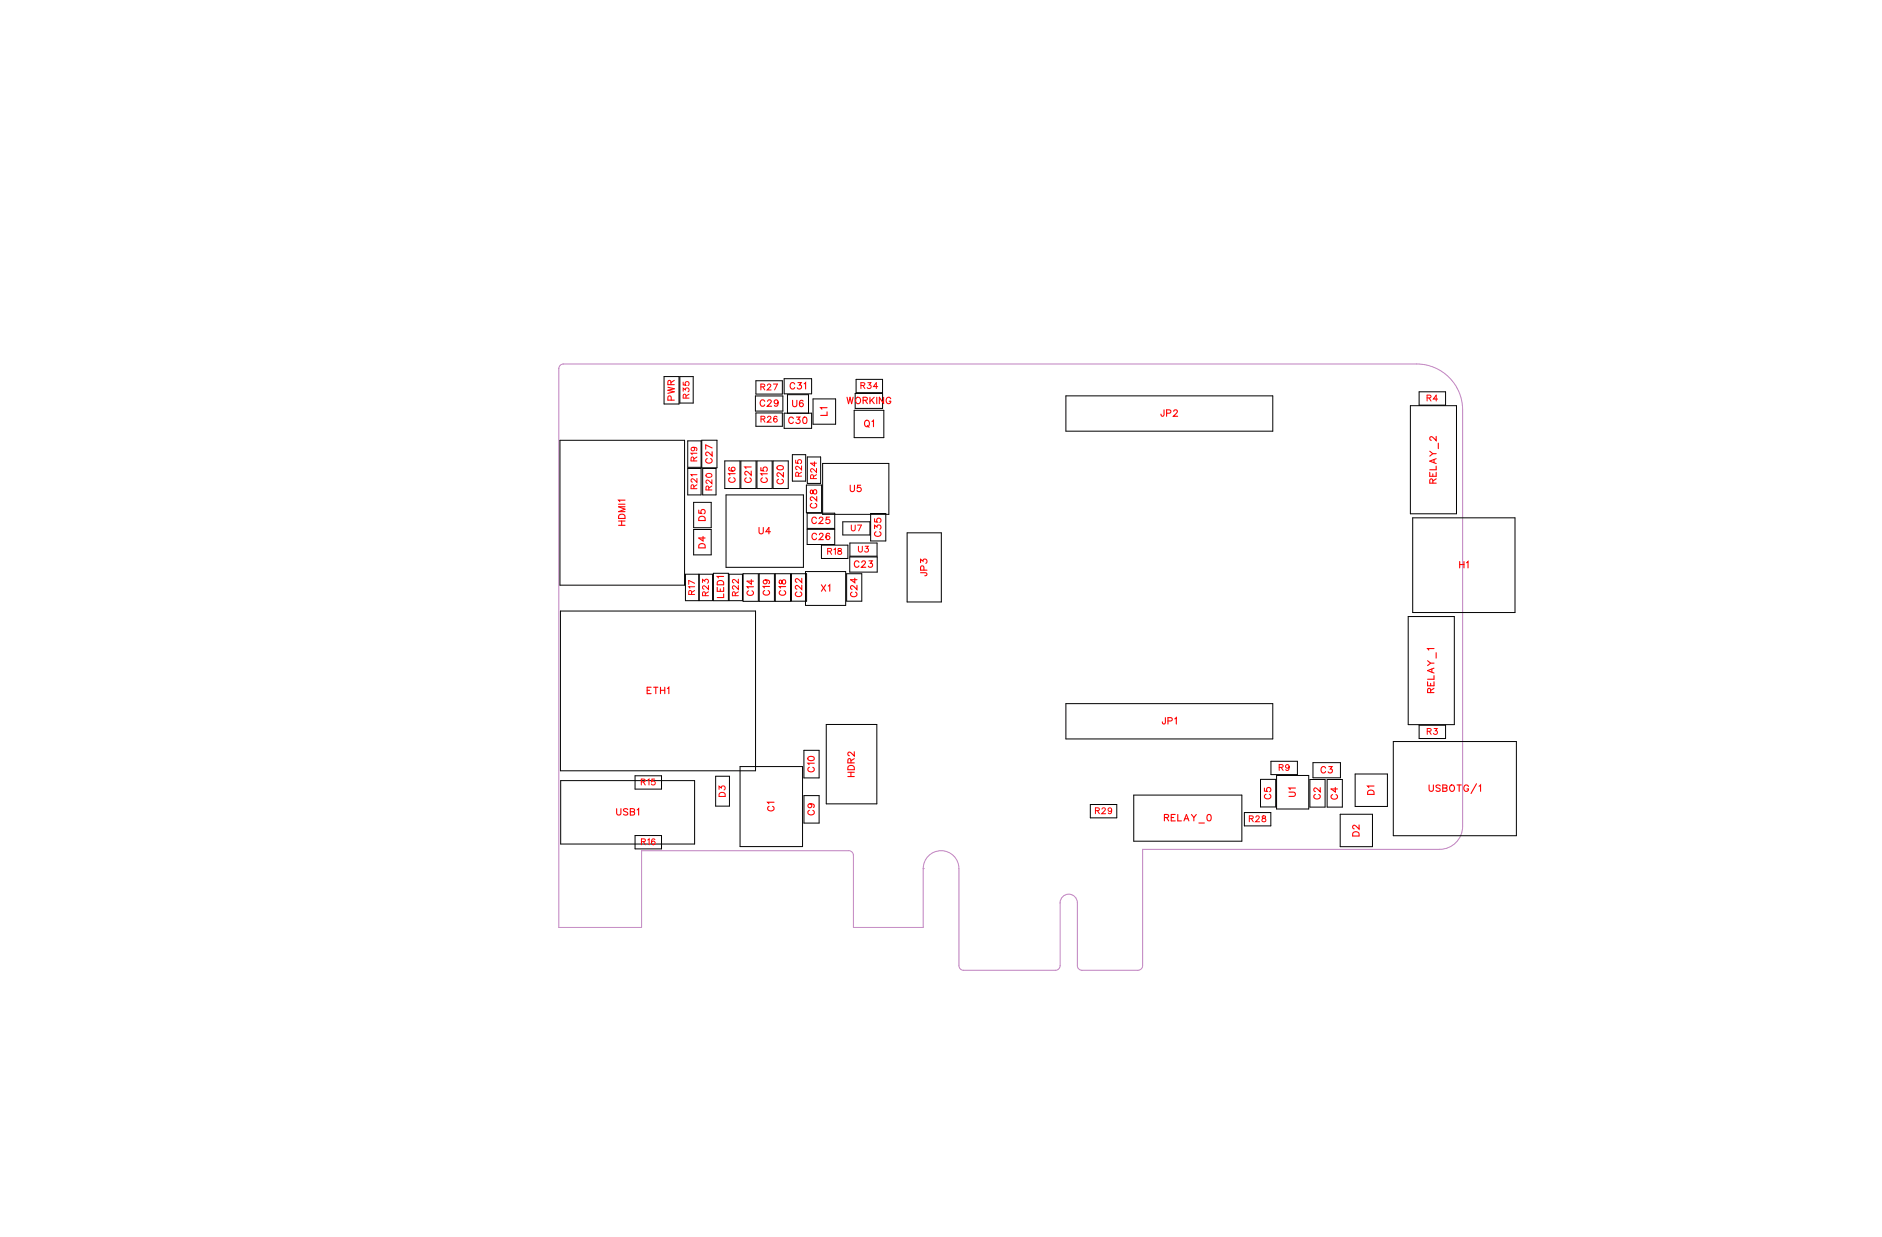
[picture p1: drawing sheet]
<svg xmlns="http://www.w3.org/2000/svg" width="208mm" height="137mm" viewBox="0 0 208 137" stroke-linecap="round" stroke-linejoin="round" font-family="sans-serif">
<path d="M61.8 40.5l.2-.2 .2-.1h94.3a5.1 5.1 0 0 1 5.1 5.1v46a2.54 2.54 0 0 1-2.6 2.5h-32.8v12.9v.2l-.2 .2-.3 .1h-6.2l-.2-.1-.2-.2-.1-.2v-7a.95 .95 0 0 0-.9-.9 .95 .95 0 0 0-1 .9v7l-.1 .2-.1 .2-.3 .1h-10.2l-.2-.1-.2-.2-.1-.2v-10.7a1.97 1.97 0 0 0-1.9-2 1.97 1.97 0 0 0-2 2v6.5h-7.7v-8l-.1-.3-.2-.2h-.2h-22.9v8.5h-9.2v-61.8zM102 96h.1" fill="none" stroke="#bf80bf" stroke-width=".11"/>
<g fill="none" stroke="#000" stroke-width=".11">
<path d="M61.9 48.6h13.7v16h-13.7zM73.4 41.6h1.6v3h-1.6zM75.1 41.6h1.5v2.9h-1.5zM76 51.8h1.4v2.9h-1.4zM76 48.7h1.4v2.9h-1.4zM76.6 55.5h2v2.8h-2zM76.6 58.5h2v2.8h-2zM77.5 48.6h1.7v3.1h-1.7zM77.6 51.8h1.5v2.9h-1.5zM80.1 50.9h1.6v3.1h-1.6zM80.2 54.7h8.6v8h-8.6zM81.8 50.9h1.7v3.1h-1.7z"/>
<path d="M83.4 43.7h3.1v1.7h-3.1zM83.5 42.1h2.9v1.4h-2.9zM83.5 45.6h2.9v1.5h-2.9zM83.6 50.9h1.7v3.1h-1.7zM85.4 50.9h1.7v3.1h-1.7zM86.6 45.6h3.1v1.7h-3.1zM86.6 41.8h3.1v1.7h-3.1zM87 45.7v-2.1h2.3v2.1M87.5 50.2h1.5v3h-1.5zM89.1 53.6h1.7v3h-1.7zM89.2 56.7h3v1.7h-3zM89.2 58.5h3v1.7h-3z"/>
<path d="M89.2 50.5h1.5v2.9h-1.5zM89.8 44.1h2.5v2.8h-2.5zM90.9 51.2h7.3v5.6h-7.3zM93.1 57.6h3v1.5h-3zM93.9 60h3v1.4h-3zM94.4 45.3h3.2v3h-3.2zM94.5 43.5h3v1.6h-3zM94.6 41.9h2.9v1.5h-2.9zM96.2 56.7h1.7v3.1h-1.7zM100.2 58.9h3.8v7.6h-3.8zM117.7 43.7h22.9v3.9h-22.9zM155.8 44.8h5.1v12h-5.1z"/>
<path d="M156.1 57.2h11.3v10.5h-11.3zM156.8 43.3h2.9v1.5h-2.9zM61.9 67.5h21.6v17.7h-21.6zM75.7 63.4h1.5v3h-1.5zM77.2 63.4h1.5v3h-1.5zM78.8 63.3h1.7v3.1h-1.7zM80.5 63.4h1.5v3h-1.5zM82.1 63.4h1.7v3h-1.7zM83.9 63.4h1.6v3h-1.6zM85.6 63.4h1.7v3h-1.7zM87.4 63.4h1.7v3h-1.7zM89 63.1h4.4v3.8h-4.4z"/>
<path d="M90.7 60.2h3v1.5h-3zM93.5 63.4h1.7v3h-1.7zM93.9 61.5h3v1.7h-3zM117.7 77.7h22.9v3.9h-22.9zM155.6 68.1h5.1v12h-5.1zM61.9 86.2h14.8v7h-14.8zM70.2 85.7h2.9v1.5h-2.9zM70.2 92.3h2.9v1.5h-2.9zM79.1 85.8h1.5v3.3h-1.5zM81.8 84.7h6.9v8.8h-6.9zM88.8 82.9h1.7v3h-1.7zM88.8 87.9h1.7v3h-1.7z"/>
<path d="M91.3 80h5.6v8.8h-5.6zM120.4 88.9h3v1.5h-3zM125.2 87.8h12v5.1h-12zM137.5 89.8h2.9v1.4h-2.9zM139.2 86.1h1.7v3h-1.7zM140.4 84.1h2.9v1.5h-2.9zM141 85.7h3.6v3.7h-3.6zM144.7 86.1h1.7v3.1h-1.7zM145 84.3h3.1v1.6h-3.1zM146.6 86.1h1.7v3.1h-1.7zM148.1 90h3.5v3.5h-3.5zM149.7 85.5h3.6v3.6h-3.6z"/>
<path d="M153.9 81.9h13.6v10.4h-13.6zM156.8 80.1h2.9v1.5h-2.9z"/>
</g>
<g fill="none" stroke="#f00" stroke-width=".12">
<path d="M68.3 58h.7M68.3 57.6h.7M68.3 55.7h.7M68.4 56.9a.39 .39 0 0 1 .6 .1v.3h-.7zM68.7 57.6v.4M69 55.3h-.7l.2 .1M69 56h-.7l.7 .3-.7 .2h.7M73.8 42.8l.7 .1-.7 .2 .7 .2-.7 .2M74.1 42.5v-.4h-.3v.4h.7M74.1 44.2v-.4h-.3v.4h.7M74.5 42l-.4 .3M77.2 56.4v.3h.3a.25 .25 0 0 1 0-.4 .25 .25 0 0 1 .4 .1 .25 .25 0 0 1-.1 .4"/>
<path d="M77.3 57.1l.2-.1 .3 .1 .1 .4h-.7zM77.7 59.3v.5l-.5-.4h.7M78.1 50.7a.26 .26 0 0 0-.1 .3 .26 .26 0 0 0 .2 .2h.2a.26 .26 0 0 0 .3-.2 .26 .26 0 0 0-.2-.3M78.7 49.9v.5l-.4-.4-.2-.1-.1 .2v.1l.1 .1M78.7 49.5l-.7-.3v.4M80.6 51.6l-.1 .1a.35 .35 0 0 0 .3 .4 .35 .35 0 0 0 .4-.3 .22 .22 0 0 0-.2-.2 .22 .22 0 0 0-.2 .2 .22 .22 0 0 0 .2 .2M80.7 52.8a.26 .26 0 0 0-.2 .3 .26 .26 0 0 0 .3 .2h.1a.26 .26 0 0 0 .3-.2 .26 .26 0 0 0-.2-.3M81.2 52.3h-.7l.1 .2M82.4 52.8a.26 .26 0 0 0-.1 .3 .26 .26 0 0 0 .2 .2h.2a.26 .26 0 0 0 .3-.2 .26 .26 0 0 0-.2-.3M83 52v.5l-.4-.3-.2-.1-.1 .1v.1l.1 .2M83 51.6h-.7l.1 .2M83.8 58.3v.5l.2 .2 .3-.1v-.6"/>
<path d="M84.1 51.7v.3h.3a.25 .25 0 0 1 0-.4 .25 .25 0 0 1 .3 .1 .25 .25 0 0 1-.1 .4M84.2 52.8a.26 .26 0 0 0-.1 .3 .26 .26 0 0 0 .2 .2h.2a.26 .26 0 0 0 .3-.2 .26 .26 0 0 0-.2-.3M84.5 44.3a.26 .26 0 0 0-.3-.1 .26 .26 0 0 0-.2 .2v.2a.26 .26 0 0 0 .2 .3 .26 .26 0 0 0 .3-.2M84.8 52.3h-.7l.1 .2M84.8 44.3l.1-.1h.2l.1 .1-.1 .2-.3 .4h.4M85.1 58.7h-.5l.3-.4v.7M85.9 51.5l.2-.1a.3 .3 0 0 1 .4 .3 .38 .38 0 0 1-.3 .2 .38 .38 0 0 1-.4-.3zM86 44.4a.22 .22 0 0 1-.3 .2 .22 .22 0 0 1-.1-.3 .22 .22 0 0 1 .3 0l.1 .1a.34 .34 0 0 1-.3 .5l-.1-.1M86 52.9a.26 .26 0 0 0-.2 .3 .26 .26 0 0 0 .3 .3h.2a.26 .26 0 0 0 .2-.3 .26 .26 0 0 0-.1-.3M86.5 52.2v.5l-.3-.4-.2-.1-.2 .2v.1l.2 .1M87.6 44.2v.5l.2 .2 .2-.1v-.6M87.6 46.2a.26 .26 0 0 0-.3-.1 .26 .26 0 0 0-.2 .2v.2a.26 .26 0 0 0 .2 .3 .26 .26 0 0 0 .3-.2"/>
<path d="M87.8 42.4a.26 .26 0 0 0-.3-.1 .26 .26 0 0 0-.2 .2v.2a.26 .26 0 0 0 .2 .3 .26 .26 0 0 0 .3-.2M88 46.1h.4l-.2 .2a.24 .24 0 0 1 .1 .4 .24 .24 0 0 1-.4 0M88.1 42.3h.4l-.2 .2a.24 .24 0 0 1 .2 .4 .24 .24 0 0 1-.4-.1M88.7 44.3a.35 .35 0 0 0-.4 .2 .35 .35 0 0 0 .2 .4 .22 .22 0 0 0 .2-.2 .22 .22 0 0 0-.2-.2 .22 .22 0 0 0-.2 .2M88.8 46.1h.1a.37 .37 0 0 1 .3 .3 .37 .37 0 0 1-.3 .4 .45 .45 0 0 1-.1-.7zM88.8 42.4l.2-.1v.7M89.6 54.2v.3h.1l.3-.4a.24 .24 0 0 1 .2 .2 .24 .24 0 0 1-.2 .3l-.1-.1-.1-.3zM89.7 55.6a.26 .26 0 0 0-.2 .3 .26 .26 0 0 0 .3 .2h.2a.26 .26 0 0 0 .2-.2 .26 .26 0 0 0-.1-.3M90.2 57.3a.26 .26 0 0 0-.3-.2 .26 .26 0 0 0-.2 .3v.2a.26 .26 0 0 0 .2 .2 .26 .26 0 0 0 .3-.1M90.2 59.1a.26 .26 0 0 0-.3-.2 .26 .26 0 0 0-.2 .3v.1a.26 .26 0 0 0 .2 .3 .26 .26 0 0 0 .3-.2M90.2 54.9v.4l-.3-.3-.2-.1-.2 .1v.2l.2 .1M90.5 57.3l.1-.2h.2l.1 .2-.1 .2-.3 .3h.4"/>
<path d="M90.5 59.1l.2-.2h.1l.1 .1-.1 .3-.3 .3h.5M91.4 45h-.7l.1 .2M91.4 45.5v.4h-.7M91.6 57.1h-.3v.3a.25 .25 0 0 1 .3 0 .25 .25 0 0 1 0 .4 .25 .25 0 0 1-.4-.1M91.6 59v-.1a.35 .35 0 0 0-.4 .3 .35 .35 0 0 0 .2 .4 .22 .22 0 0 0 .3-.2 .22 .22 0 0 0-.2-.2 .22 .22 0 0 0-.3 .2M93.6 43.9l.1 .7 .2-.7 .2 .7 .1-.7M93.9 53.6v.5l.2 .2 .3-.1v-.6M94.7 43.9a.33 .33 0 0 1 .4 .3 .33 .33 0 0 1-.4 .4l-.2-.3zM95.1 53.6h-.4v.3a.25 .25 0 0 1 .4 0 .25 .25 0 0 1-.1 .4 .25 .25 0 0 1-.3-.1M95.3 44.2h.5v-.2l-.5-.1v.7M95.6 46.5a.33 .33 0 0 1 .5 .3 .33 .33 0 0 1-.5 .3l-.1-.2zM95.6 44.2l.2 .4"/>
<path d="M95.8 47l.2 .2M96.1 43.9v.7M96.3 44.2l.3 .4M96.3 46.6l.2-.2v.7M96.6 43.9l-.5 .5M96.6 58.4v-.4l.3 .2a.24 .24 0 0 1 .4-.1 .24 .24 0 0 1-.1 .4M96.6 57.3v.3l.3 .1a.25 .25 0 0 1 0-.4 .25 .25 0 0 1 .4 0 .25 .25 0 0 1-.1 .4M96.8 58.7a.26 .26 0 0 0-.2 .3 .26 .26 0 0 0 .3 .3h.1a.26 .26 0 0 0 .3-.3 .26 .26 0 0 0-.1-.3M96.9 43.9v.7M97.6 43.9v.7l-.5-.7v.7M98.4 44.1a.26 .26 0 0 0-.3-.2 .26 .26 0 0 0-.2 .3v.1a.25 .25 0 0 0 .2 .3 .25 .25 0 0 0 .3-.3h-.2M128.6 45.3v.6l-.3 .1v-.3"/>
<path d="M128.9 45.6h.4v-.3h-.4v.7M129.7 45.4l.1-.1h.1l.2 .1-.1 .2-.4 .4h.5M157.9 52.2v.4h.8v-.4M157.9 49.8l.4 .3M158.3 53.4l-.1-.4-.1-.1-.2 .2v.3h.8M158.3 52.3v.3M158.4 50.8v.3M158.7 50.1h-.4l-.4 .3M158.7 48.2v.5l-.4-.4-.2-.1-.2 .2v.1l.2 .1M158.7 51.5v.4h-.8M158.7 52.9l-.4 .2M158.7 50.7l-.8 .2 .8 .3"/>
<path d="M158.9 49v.6M71.5 76.3h.3M71.9 75.9h-.4v.7h.4M72.2 75.9h.5M72.4 75.9v.7M73 76.3h.4M73 75.9v.7M73.4 75.9v.7M73.7 76.1l.2-.2v.7M77.3 60.1h.2h.3l.1 .4h-.7zM79.2 64.9v.4h.7v-.4M79.3 64.3a.39 .39 0 0 1 .6 .1v.2h-.7z"/>
<path d="M79.6 65.1v.2M79.9 63.7h-.7l.2 .2M79.9 65.6v.4h-.7M82.7 65.3a.26 .26 0 0 0-.2 .3 .26 .26 0 0 0 .3 .2h.2a.26 .26 0 0 0 .2-.2 .26 .26 0 0 0-.1-.3M83 64v.5l-.5-.3h.7M83.2 64.8h-.7l.2 .2M84.5 65.2a.26 .26 0 0 0-.2 .3 .26 .26 0 0 0 .3 .2h.1a.26 .26 0 0 0 .3-.2 .26 .26 0 0 0-.2-.3M84.5 64.1a.22 .22 0 0 1 .2 .3 .22 .22 0 0 1-.3 .1 .22 .22 0 0 1 0-.4h.1a.34 .34 0 0 1 .5 .2l-.1 .2M85 64.8h-.7l.1 .2M86.1 64.1v.4h.2l.3-.4a.24 .24 0 0 1 .2 .2 .24 .24 0 0 1-.2 .2l-.2-.1-.1-.3zM86.3 65.3a.26 .26 0 0 0-.2 .3 .26 .26 0 0 0 .3 .2h.1a.26 .26 0 0 0 .3-.2 .26 .26 0 0 0-.2-.3M86.8 64.8h-.7l.1 .2"/>
<path d="M88 65.4a.26 .26 0 0 0-.1 .3 .26 .26 0 0 0 .2 .2h.2a.26 .26 0 0 0 .3-.2 .26 .26 0 0 0-.2-.3M88.6 64.6v.5l-.4-.3-.2-.1-.1 .1v.1l.1 .2M88.6 63.9v.5l-.4-.4-.2-.1-.1 .2v.1l.1 .1M90.7 64.6l.5 .7M91.2 64.6l-.5 .7M91.5 64.7l.2-.1v.7M94.1 65.4a.26 .26 0 0 0-.1 .3 .26 .26 0 0 0 .2 .2h.2a.26 .26 0 0 0 .3-.2 .26 .26 0 0 0-.2-.3M94.4 63.9v.5l-.4-.4h.7M94.7 64.7v.4l-.4-.3-.2-.1-.1 .1v.2l.1 .1M94.9 62.1a.26 .26 0 0 0-.3-.1 .26 .26 0 0 0-.2 .2v.2a.26 .26 0 0 0 .2 .3 .26 .26 0 0 0 .3-.2M95.2 62.1l.1-.1h.2l.1 .1-.1 .2-.3 .4h.4M96 62h.4l-.2 .2a.24 .24 0 0 1 .1 .4 .24 .24 0 0 1-.4-.1"/>
<path d="M101.7 63.3h.6l.1 .2-.2 .1M101.7 62.2v-.4l.3 .2a.24 .24 0 0 1 .3-.2 .24 .24 0 0 1 0 .4M102.1 63l-.1-.4-.2-.1-.1 .5h.7M128.7 79.3v.6l-.2 .1-.1-.2M129 79.6h.4l.1-.3h-.5v.7M129.8 79.4l.1-.1v.7M157.7 75.3v.5h.7v-.5M157.7 73l.3 .3M158 76.5v-.4l-.2-.1-.1 .2v.3h.7M158 75.5v.3M158.2 73.9v.4M158.4 73.3h-.4l-.3 .2"/>
<path d="M158.4 71.7h-.7l.1 .1M158.4 76l-.4 .3M158.4 74.6v.4h-.7M158.4 73.8l-.7 .3 .7 .3M158.6 72.1v.6M161.2 62v.7M161.2 62.4h.5M161.7 62v.7M162 62.2l.2-.2v.7M68.1 89.3v.5l.2 .2 .3-.1v-.6M69.3 89.4l-.1-.1-.3 .1v.2l.4 .2v.1l-.1 .1-.3-.1M69.6 89.7h.5v.2l-.2 .1h-.3v-.7l.5 .1v.2l-.2 .1"/>
<path d="M70.4 89.5l.2-.2v.7M85 89.1a.26 .26 0 0 0-.2 .3 .26 .26 0 0 0 .3 .2h.1a.26 .26 0 0 0 .3-.2 .26 .26 0 0 0-.2-.3M85.5 88.6h-.7l.1 .2M89.3 83.7l.2-.1a.3 .3 0 0 1 .4 .2 .38 .38 0 0 1-.3 .2 .38 .38 0 0 1-.4-.2zM89.4 84.8a.26 .26 0 0 0-.2 .3 .26 .26 0 0 0 .3 .2h.2a.26 .26 0 0 0 .3-.2 .26 .26 0 0 0-.2-.3M89.4 89.5a.26 .26 0 0 0-.2 .3 .26 .26 0 0 0 .3 .2h.2a.26 .26 0 0 0 .3-.2 .26 .26 0 0 0-.2-.3M89.5 88.8a.22 .22 0 0 1 .2 .3 .22 .22 0 0 1-.4 .1 .22 .22 0 0 1 0-.4h.2a.34 .34 0 0 1 .5 .3l-.1 .1M89.9 84.3h-.7l.2 .2M93.7 85.8h.7M93.7 85.3h.7M93.8 84.6h.1h.4l.1 .4h-.7zM94 84.3v-.4l-.3-.1v.5h.7"/>
<path d="M94 85.3v.5M94.4 83.1v.4l-.4-.3-.2-.1-.1 .1v.2l.1 .1M94.4 83.8l-.4 .2M128.6 90.3h.4l.1-.2-.2-.1h-.3v.7M128.9 90.3l.2 .4M129.4 90.3h.3M129.8 90h-.4v.7h.4M130.1 90v.7h.4M130.8 90.7l.3-.7 .2 .7M130.9 90.5h.3M131.6 90l.3 .3v.4M132.2 90l-.3 .3"/>
<path d="M132.4 90.9h.6M133.4 90h.1a.37 .37 0 0 1 .3 .3 .37 .37 0 0 1-.3 .4 .45 .45 0 0 1-.1-.7zM139.7 87.1v.3h.3a.25 .25 0 0 1 0-.3 .25 .25 0 0 1 .4 0 .25 .25 0 0 1-.1 .4M139.9 87.7a.26 .26 0 0 0-.2 .3 .26 .26 0 0 0 .3 .3h.1a.26 .26 0 0 0 .3-.3 .26 .26 0 0 0-.2-.3M142.4 87.5h.5l.2 .2-.1 .2-.6 .1M143.1 87.1h-.7l.1 .1M145.3 87.8a.26 .26 0 0 0-.2 .3 .26 .26 0 0 0 .3 .2h.2a.26 .26 0 0 0 .2-.2 .26 .26 0 0 0-.1-.3M145.8 87v.5l-.3-.4-.2-.1-.2 .2v.1l.2 .1M146.4 84.9a.26 .26 0 0 0-.3-.2 .26 .26 0 0 0-.2 .3v.1a.26 .26 0 0 0 .2 .3 .26 .26 0 0 0 .3-.2M146.8 84.7h.4l-.2 .3a.24 .24 0 0 1 .1 .3 .24 .24 0 0 1-.4 0M147.2 87.8a.26 .26 0 0 0-.2 .3 .26 .26 0 0 0 .3 .2h.2a.26 .26 0 0 0 .3-.2 .26 .26 0 0 0-.2-.3M147.5 87v.5l-.5-.3h.7"/>
<path d="M149.5 92l.2-.1 .3 .1 .1 .4h-.7zM150.1 91.1v.5l-.3-.3-.2-.1-.2 .1v.1l.2 .2M151.2 87.4l.1-.1 .4 .1 .1 .4h-.7zM151.8 86.8h-.7l.1 .2M157.9 86.7v.5l.2 .2 .2-.1v-.6M159.1 86.8l-.2-.1-.3 .1 .1 .2 .4 .2v.1l-.2 .1-.3-.1M159.4 87.1h.4l.1 .2-.2 .1h-.3v-.7l.4 .1v.2l-.1 .1M160.3 86.8a.33 .33 0 0 1 .4 .3 .33 .33 0 0 1-.4 .3l-.2-.2zM161 86.7h.4M161.2 86.7v.7M162.2 86.9a.26 .26 0 0 0-.3-.2 .26 .26 0 0 0-.2 .3v.2a.25 .25 0 0 0 .3 .2 .25 .25 0 0 0 .2-.2h-.1M163.1 86.6l-.6 1.1"/>
<path d="M163.4 86.9l.2-.2v.7"/>
</g>
<g fill="none" stroke="#f00" stroke-width=".11">
<path d="M75.5 43.2v-.3l.2 .2a.22 .22 0 0 1 .4-.2 .22 .22 0 0 1-.1 .4M75.5 42.2v.3l.2 .1a.23 .23 0 0 1 0-.4 .23 .23 0 0 1 .4 .1 .23 .23 0 0 1-.1 .3M75.8 44l-.1-.4h-.2v.4h.6M76.1 43.5l-.3 .3M76.6 49.4a.2 .2 0 0 1 .1 .3 .2 .2 0 0 1-.3 .1 .2 .2 0 0 1 0-.4h.2a.31 .31 0 0 1 .4 .3l-.1 .1M76.6 54v-.4h-.2l-.1 .4h.7M76.6 50.9v-.4h-.2l-.1 .4h.7M77 52.9v.4l-.5-.4-.2 .2 .2 .2M77 52.4h-.7l.2 .2M77 50.1h-.7l.2 .1M77 53.6l-.4 .2M77 50.5l-.4 .2"/>
<path d="M78 52.4a.32 .32 0 0 1 .4-.1 .32 .32 0 0 1 .2 .3 .32 .32 0 0 1-.4 .2 .32 .32 0 0 1-.2-.4zM78.3 54.1v-.3l-.2-.1-.1 .4h.6M78.6 53v.4l-.5-.4-.1 .3 .1 .1M78.6 53.7l-.3 .2M84.1 42.7h.3l.1-.2-.4-.1v.7M84.1 46.3h.3l.1-.3h-.4v.6M84.3 42.7l.2 .4M84.3 46.3l.2 .3M84.8 42.6l.1-.2 .2 .2-.4 .5h.5M84.8 46.1l.1-.1 .3 .1-.4 .5h.4M85.4 42.4h.5l-.3 .7M85.8 46.1v-.1a.32 .32 0 0 0-.4 .2 .32 .32 0 0 0 .2 .4 .2 .2 0 0 0 .3-.2 .2 .2 0 0 0-.2-.2 .2 .2 0 0 0-.2 .2"/>
<path d="M87.9 50.8v.3l.3 .1a.23 .23 0 0 1 0-.4 .23 .23 0 0 1 .3 .1 .23 .23 0 0 1-.1 .3M88.2 52.6v-.4h-.2l-.1 .4h.6M88.5 51.5v.4l-.5-.4-.1 .3 .2 .1M88.5 52.2l-.3 .2M89.9 52.9l-.1-.4h-.2l-.1 .4h.7M90 51v.5l-.5-.3h.7M90.2 51.7v.5l-.5-.4-.2 .2 .2 .1M90.2 52.4l-.3 .3M94 58v.5l.2 .1h.2l.1-.6M94.7 58h.5l-.3 .6M95.1 42.6h.4v-.3h-.4v.6M95.3 42.6l.2 .3"/>
<path d="M95.9 42.3h.3l-.2 .2a.22 .22 0 0 1 .2 .4 .22 .22 0 0 1-.4-.1M97 42.7h-.5l.3-.4v.6M157.6 44l.4-.1 .1-.2-.5-.1v.7M157.9 44l.2 .3M158.8 44.1h-.5l.4-.5v.7M76.4 65.7v-.4h-.3v.4h.6M76.7 64.8h-.6l.1 .2M76.7 65.2l-.3 .3M76.7 64.4l-.6-.3v.5M77.6 64.4v-.4l.3 .2a.22 .22 0 0 1 .3-.2 .22 .22 0 0 1-.1 .4M77.9 65.8v-.4h-.2l-.1 .4h.7M78.3 64.7v.4l-.6-.4-.1 .3 .2 .1"/>
<path d="M78.3 65.4l-.4 .2M81.2 65.8v-.4h-.2l-.1 .4h.7M81.6 64.7v.4l-.6-.4-.1 .3 .2 .1M81.6 64v.4l-.6-.4-.1 .3 .2 .1M81.6 65.4l-.4 .2M91.4 60.9h.4v-.3h-.4v.6M91.6 60.9l.3 .3M92.1 60.7l.2-.1v.6M92.6 60.6v.2l.4 .2a.22 .22 0 0 1-.2 .3 .22 .22 0 0 1-.3-.3l.4-.3v-.1zM94.8 60.3v.5l.2 .2 .2-.1 .1-.6M95.6 60.3h.3l-.2 .3a.21 .21 0 0 1 .2 .3 .21 .21 0 0 1-.4 0M70.8 86.4l.4-.1v-.2h-.4v.6"/>
<path d="M70.9 93h.3l.1-.3h-.4v.6M71.1 86.4l.2 .3M71.1 93l.2 .3M71.5 86.2l.2-.1v.6M71.6 92.8l.1-.1v.6M72.3 86.1h-.3v.2a.23 .23 0 0 1 .3 0 .23 .23 0 0 1 0 .4 .23 .23 0 0 1-.3-.1M72.3 92.8v-.1a.32 .32 0 0 0-.4 .2 .32 .32 0 0 0 .3 .4 .2 .2 0 0 0 .2-.2 .2 .2 0 0 0-.2-.2 .2 .2 0 0 0-.2 .2M79.4 87.2v-.3l.3 .1a.22 .22 0 0 1 .4-.1 .22 .22 0 0 1-.1 .4M79.5 87.6l.2-.1 .3 .1 .1 .4h-.7zM121 89.6l.4-.1v-.2l-.4-.1v.7M121.2 89.6l.2 .3M121.7 89.4l.2-.2 .2 .2-.4 .5h.4"/>
<path d="M122.8 89.5a.2 .2 0 0 1-.3 .1 .2 .2 0 0 1-.1-.3 .2 .2 0 0 1 .4 0v.2a.31 .31 0 0 1-.2 .4l-.2-.1M138 90.4h.4v-.2l-.4-.1v.7M138.2 90.4l.2 .4M138.7 90.3l.2-.2 .2 .2-.4 .5h.4M139.5 90.2v.1l.3 .3a.22 .22 0 0 1-.2 .2 .22 .22 0 0 1-.2-.2l.4-.3v-.1zM141.3 84.8l.4-.1v-.2h-.4v.6M141.5 84.8l.2 .3M142.4 84.7a.2 .2 0 0 1-.3 .2 .2 .2 0 0 1 0-.4 .2 .2 0 0 1 .3 .1v.1a.31 .31 0 0 1-.2 .4l-.2-.1M157.7 80.8h.3l.1-.3h-.4v.6M157.9 80.8l.2 .3M158.4 80.5h.4l-.2 .2a.22 .22 0 0 1 .1 .4 .22 .22 0 0 1-.3-.1"/>
</g>
<g font-size="1.2" fill="#fff">
<text x="74.8" y="44.3" transform="rotate(-90 74.8 44.3)">PWR</text>
<text x="83.9" y="45.2">C29</text>
<text x="87.1" y="47.1">C30</text>
<text x="87.2" y="43.3">C31</text>
<text x="87.5" y="45.2">U6</text>
<text x="91.7" y="46" transform="rotate(-90 91.7 46)">L1</text>
<text x="93.5" y="44.9">WORKING</text>
<text x="95.4" y="47.4">Q1</text>
<text x="128.2" y="46.3">JP2</text>
<text x="79" y="51.2" transform="rotate(-90 79 51.2)">C27</text>
<text x="81.5" y="53.3" transform="rotate(-90 81.5 53.3)">C16</text>
<text x="83.3" y="53.4" transform="rotate(-90 83.3 53.4)">C21</text>
<text x="85.1" y="53.4" transform="rotate(-90 85.1 53.4)">C15</text>
<text x="86.8" y="53.5" transform="rotate(-90 86.8 53.5)">C20</text>
<text x="159" y="53.4" transform="rotate(-90 159 53.4)">RELAY_2</text>
<text x="69.3" y="58.1" transform="rotate(-90 69.3 58.1)">HDMI1</text>
<text x="78.2" y="57.6" transform="rotate(-90 78.2 57.6)">D5</text>
<text x="83.8" y="59.3">U4</text>
<text x="89.6" y="58.1">C25</text>
<text x="89.6" y="59.9">C26</text>
<text x="90.5" y="56.2" transform="rotate(-90 90.5 56.2)">C28</text>
<text x="93.9" y="54.6">U5</text>
<text x="97.6" y="59.3" transform="rotate(-90 97.6 59.3)">C35</text>
<text x="78.2" y="60.6" transform="rotate(-90 78.2 60.6)">D4</text>
<text x="83.5" y="65.8" transform="rotate(-90 83.5 65.8)">C14</text>
<text x="85.3" y="65.8" transform="rotate(-90 85.3 65.8)">C19</text>
<text x="87.1" y="65.8" transform="rotate(-90 87.1 65.8)">C18</text>
<text x="88.9" y="66" transform="rotate(-90 88.9 66)">C22</text>
<text x="90.7" y="65.6">X1</text>
<text x="94.3" y="63">C23</text>
<text x="95" y="66" transform="rotate(-90 95 66)">C24</text>
<text x="102.7" y="63.7" transform="rotate(-90 102.7 63.7)">JP3</text>
<text x="161.2" y="63">H1</text>
<text x="80.2" y="66.1" transform="rotate(-90 80.2 66.1)">LED1</text>
<text x="71.4" y="76.9">ETH1</text>
<text x="158.7" y="76.6" transform="rotate(-90 158.7 76.6)">RELAY_1</text>
<text x="128.3" y="80.3">JP1</text>
<text x="85.8" y="89.6" transform="rotate(-90 85.8 89.6)">C1</text>
<text x="90.2" y="85.3" transform="rotate(-90 90.2 85.3)">C10</text>
<text x="94.7" y="85.8" transform="rotate(-90 94.7 85.8)">HDR2</text>
<text x="140.7" y="88.3" transform="rotate(-90 140.7 88.3)">C5</text>
<text x="143.4" y="88" transform="rotate(-90 143.4 88)">U1</text>
<text x="145.9" y="85.7">C3</text>
<text x="146.1" y="88.3" transform="rotate(-90 146.1 88.3)">C2</text>
<text x="148" y="88.3" transform="rotate(-90 148 88.3)">C4</text>
<text x="152.1" y="87.8" transform="rotate(-90 152.1 87.8)">D1</text>
<text x="157.8" y="87.7">USBOTG/1</text>
<text x="68.1" y="90.3">USB1</text>
<text x="90.3" y="90.1" transform="rotate(-90 90.3 90.1)">C9</text>
<text x="128.6" y="91">RELAY_0</text>
<text x="150.4" y="92.4" transform="rotate(-90 150.4 92.4)">D2</text>
</g>
<g font-size="1.1" fill="#fff">
<text x="76.4" y="44" transform="rotate(-90 76.4 44)">R35</text>
<text x="84" y="43.4">R27</text>
<text x="84" y="46.9">R26</text>
<text x="95" y="43.2">R34</text>
<text x="157.6" y="44.6">R4</text>
<text x="77.3" y="51" transform="rotate(-90 77.3 51)">R19</text>
<text x="88.8" y="52.7" transform="rotate(-90 88.8 52.7)">R25</text>
<text x="90.5" y="52.9" transform="rotate(-90 90.5 52.9)">R24</text>
<text x="77.3" y="54" transform="rotate(-90 77.3 54)">R21</text>
<text x="78.9" y="54.2" transform="rotate(-90 78.9 54.2)">R20</text>
<text x="94" y="58.9">U7</text>
<text x="77" y="65.7" transform="rotate(-90 77 65.7)">R17</text>
<text x="78.5" y="65.9" transform="rotate(-90 78.5 65.9)">R23</text>
<text x="81.8" y="65.9" transform="rotate(-90 81.8 65.9)">R22</text>
<text x="91.4" y="61.5">R18</text>
<text x="94.8" y="61.3">U3</text>
<text x="157.6" y="81.4">R3</text>
<text x="70.8" y="87">R15</text>
<text x="80.4" y="88" transform="rotate(-90 80.4 88)">D3</text>
<text x="141.3" y="85.4">R9</text>
<text x="70.8" y="93.6">R16</text>
<text x="121" y="90.2">R29</text>
<text x="138" y="91.1">R28</text>
</g>
</svg>
